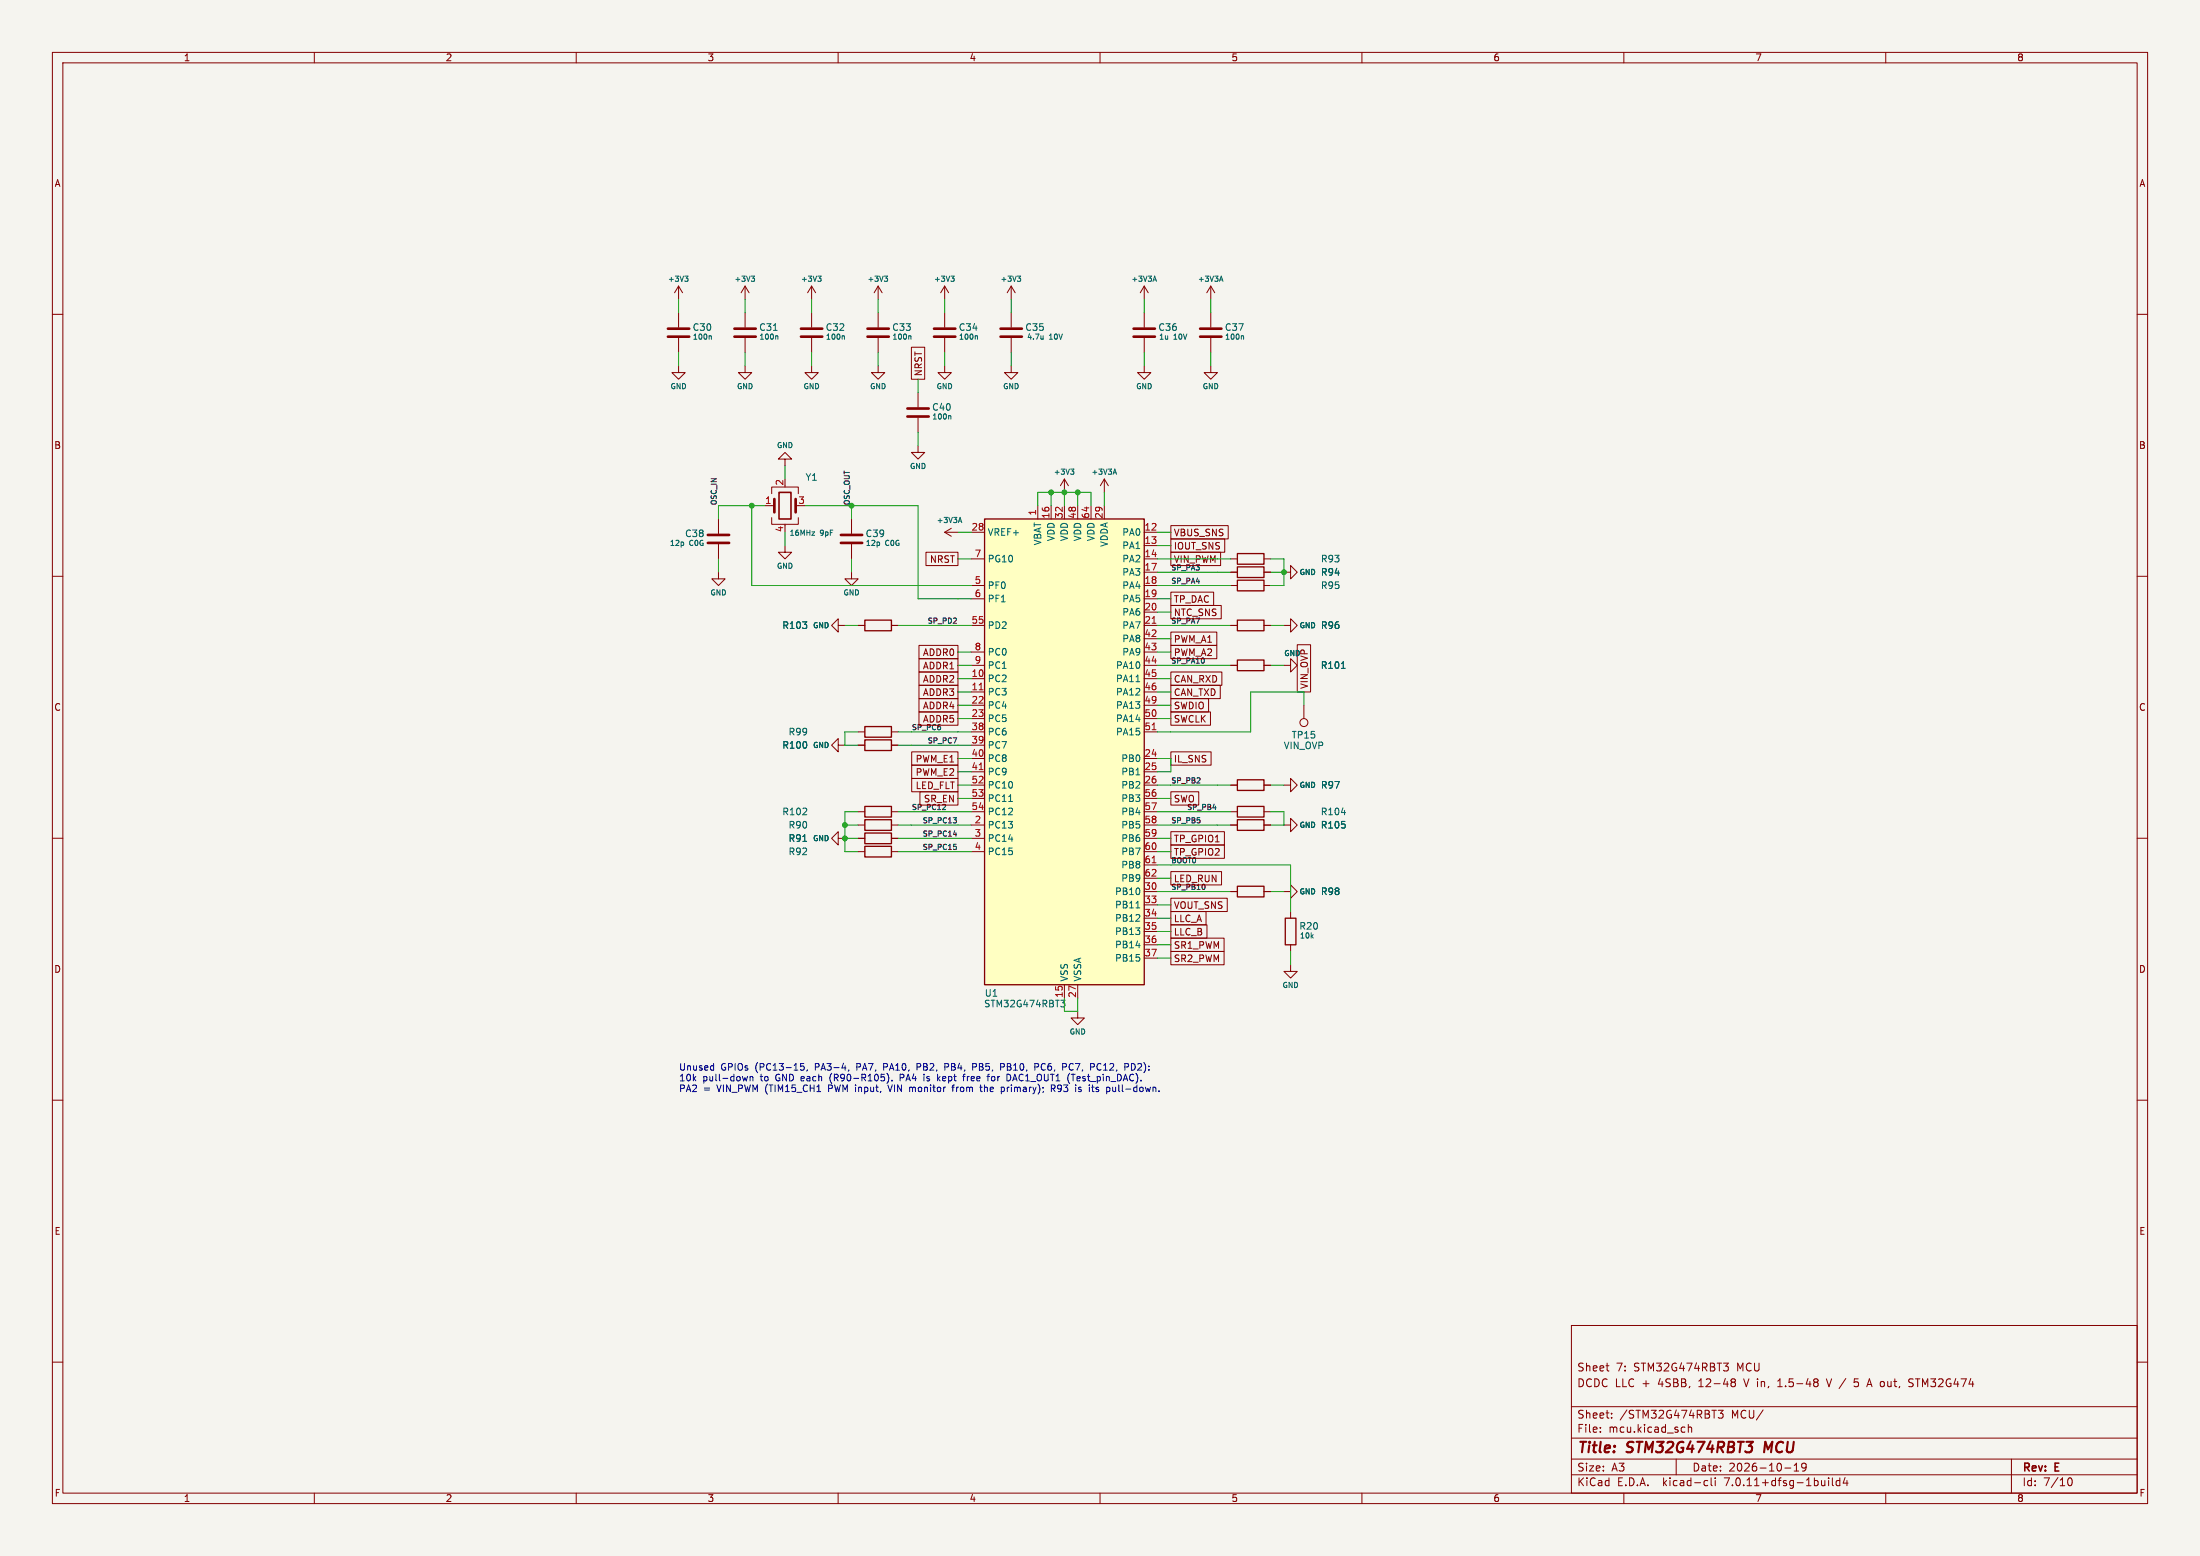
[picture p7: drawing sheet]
<svg xmlns="http://www.w3.org/2000/svg" width="420mm" height="297mm" viewBox="0 0 420 297" stroke-linecap="round" stroke-linejoin="round" font-family="sans-serif">
<path d="M0 0h420v297h-420z" fill="#f5f4ef" stroke="#f5f4ef" stroke-width=".19"/>
<g fill="none" stroke="#840000" stroke-width=".19">
<path d="M10 10h400v277h-400zM12 12h396v273h-396zM60 10v2M110 10v2M160 10v2M210 10v2M260 10v2M310 10v2M360 10v2M10 60h2M129.5 54.6v2.6M129.5 59.7v2.8"/>
<path d="M129.5 54.6l-.7 1.3M129.5 54.6l.8 1.3M142.2 54.6v2.6M142.2 59.7v2.8M142.2 54.6l-.7 1.3M142.2 54.6l.8 1.3M154.9 54.6v2.6M154.9 59.7v2.8M154.9 54.6l-.7 1.3M154.9 54.6l.8 1.3M167.6 54.6l-.7 1.3M167.6 54.6v2.6"/>
<path d="M167.6 59.7v2.8M167.6 54.6l.8 1.3M180.3 54.6l-.7 1.3M180.3 54.6v2.6M180.3 59.7v2.8M180.3 54.6l.8 1.3M193 54.6l-.7 1.3M193 54.6v2.6M193 59.7v2.8M193 54.6l.8 1.3M218.4 54.6l-.7 1.3M218.4 54.6v2.6"/>
<path d="M218.4 59.7v2.8M218.4 54.6l.8 1.3M231.1 54.6l-.7 1.3M231.1 54.6v2.6M231.1 59.7v2.8M231.1 54.6l.8 1.3M408 60h2M129.5 69.9v1.2h1.3l-1.3 1.3-1.2-1.3h1.2M129.5 64.5v2.8M142.2 69.9v1.2h1.3l-1.3 1.3-1.2-1.3h1.2M142.2 64.5v2.8M154.9 69.9v1.2h1.3l-1.3 1.3-1.2-1.3h1.2"/>
<path d="M154.9 64.5v2.8M167.6 69.9v1.2h1.3l-1.3 1.3-1.2-1.3h1.2M167.6 64.5v2.8M174 66.3h2.5v6.1h-2.5zM175.3 74.9v2.8M175.3 79.8v2.8M180.3 69.9v1.2h1.3l-1.3 1.3-1.2-1.3h1.2M180.3 64.5v2.8M193 69.9v1.2h1.3l-1.3 1.3-1.2-1.3h1.2M193 64.5v2.8M218.4 69.9v1.2h1.3l-1.3 1.3-1.2-1.3h1.2M218.4 64.5v2.8"/>
<path d="M231.1 69.9v1.2h1.3l-1.3 1.3-1.2-1.3h1.2M231.1 64.5v2.8M137.2 99.1v2.8M146 96.5h1.8M147.3 98.8v1.3h5.1v-1.3M147.3 94.2v-1.2h5.1v1.2M149.9 87.6h1.2l-1.2-1.2-1.3 1.2h1.3v1.3M162.6 99.1v2.8M175.3 85.1v1.3h1.2l-1.2 1.2-1.3-1.2h1.3M198.1 96.5v2.6M200.7 96.5v2.6M203.2 91.4l-.8 1.3"/>
<path d="M203.2 91.4v2.6M203.2 96.5v2.6M203.2 91.4l.8 1.3M205.7 96.5v2.6M208.3 96.5v2.6M210.8 91.4v2.6M210.8 96.5v2.6M210.8 91.4l-.7 1.3M210.8 91.4l.8 1.3M10 110h2M137.2 109.2v1.3h1.2l-1.2 1.3-1.3-1.3h1.3M137.2 103.9v2.8"/>
<path d="M149.9 104.1v1.3h1.2l-1.2 1.3-1.3-1.3h1.3M149.9 100.1v.2M160 119.4v-1.3l-1.3 1.3 1.3 1.3v-1.3h1.3M162.6 109.2v1.3h1.2l-1.2 1.3-1.3-1.3h1.3M162.6 103.9v2.8M163.8 119.4h1.3M170.2 119.4h1.2M176.8 105.4h6.1v2.6h-6.1zM180.3 101.6l1.3 .8M180.3 101.6h2.6M181.6 100.8l-1.3 .8M185.4 119.4h2.6"/>
<path d="M185.4 101.6h2.6M185.4 106.7h2.6M185.4 111.8h2.6M185.4 114.3h2.6M218.4 119.4h2.6M218.4 101.6h2.6M218.4 104.1h2.6M218.4 106.7h2.6M218.4 109.2h2.6M218.4 111.8h2.6M218.4 114.3h2.6M218.4 116.8h2.6"/>
<path d="M223.5 100.3h11v2.6h-11zM223.5 105.4h9.5v2.6h-9.5zM223.5 102.9h10.3v2.5h-10.3zM223.5 113h8.2v2.6h-8.2zM223.5 115.6h9.6v2.5h-9.6zM234.9 119.4h1.3M234.9 106.7h1.3M234.9 109.2h1.3M234.9 111.8h1.3M241.3 119.4h1.3M241.3 106.7h1.3M241.3 109.2h1.3"/>
<path d="M241.3 111.8h1.3M245.1 109.2h1.3v-1.2l1.2 1.2-1.2 1.3v-1.3M245.1 119.4h1.3v-1.3l1.2 1.3-1.2 1.3v-1.3M408 110h2M163.8 139.7h1.3M170.2 139.7h1.2M175.4 135.9h7.5v2.5h-7.5zM175.4 133.3h7.5v2.6h-7.5zM175.4 125.7h7.5v2.6h-7.5zM175.4 123.2h7.5v2.5h-7.5zM175.4 130.8h7.5v2.6h-7.5zM175.4 128.3h7.5v2.5h-7.5z"/>
<path d="M185.4 129.5h2.6M185.4 132.1h2.6M185.4 134.6h2.6M185.4 137.2h2.6M185.4 139.7h2.6M185.4 124.5h2.6M185.4 127h2.6M218.4 129.5h2.6M218.4 132.1h2.6M218.4 134.6h2.6M218.4 137.2h2.6M218.4 139.7h2.6"/>
<path d="M218.4 121.9h2.6M218.4 124.5h2.6M218.4 127h2.6M223.5 120.6h8.8v2.6h-8.8zM223.5 135.9h7.6v2.5h-7.6zM223.5 133.3h7.2v2.6h-7.2zM223.5 130.8h9.5v2.6h-9.5zM223.5 123.2h8.8v2.5h-8.8zM223.5 128.3h9.8v2.5h-9.8zM234.9 127h1.3M241.3 127h1.3M245.1 127h1.3v-1.3l1.2 1.3-1.2 1.3v-1.3"/>
<path d="M247.6 123.1h2.6v9h-2.6zM248.9 134.6v2.6M10 160h2M160 142.2v-1.2l-1.3 1.2 1.3 1.3v-1.3h1.3M163.8 154.9h1.3M163.8 157.5h1.3M163.8 142.2h1.3M170.2 154.9h1.2M170.2 157.5h1.2M170.2 142.2h1.2M174 146h8.9v2.6h-8.9zM174 143.5h8.9v2.6h-8.9z"/>
<path d="M174 148.6h8.9v2.5h-8.9zM175.6 151.1h7.3v2.6h-7.3zM185.4 149.9h2.6M185.4 154.9h2.6M185.4 157.5h2.6M185.4 144.8h2.6M185.4 147.3h2.6M185.4 142.2h2.6M185.4 152.4h2.6M218.4 149.9h2.6M218.4 154.9h2.6M218.4 157.5h2.6"/>
<path d="M218.4 144.8h2.6M218.4 147.3h2.6M218.4 152.4h2.6M223.5 151.1h5.3v2.6h-5.3zM223.5 158.7h10.2v2.6h-10.2zM223.5 143.5h7.7v2.6h-7.7zM234.9 149.9h1.3M234.9 154.9h1.3M234.9 157.5h1.3M241.3 149.9h1.3M241.3 154.9h1.3M241.3 157.5h1.3"/>
<path d="M245.1 149.9h1.3v-1.3l1.2 1.3-1.2 1.2v-1.2M245.1 157.5h1.3v-1.3l1.2 1.3-1.2 1.3v-1.3M408 160h2M160 160v-1.2l-1.3 1.2 1.3 1.3v-1.3h1.3M163.8 160h1.3M163.8 162.6h1.3M170.2 160h1.2M170.2 162.6h1.2M185.4 160h2.6M185.4 162.6h2.6M218.4 170.2h2.6M218.4 160h2.6"/>
<path d="M218.4 172.7h2.6M218.4 175.3h2.6M218.4 177.8h2.6M218.4 162.6h2.6M218.4 165.1h2.6M218.4 167.6h2.6M223.5 166.4h9.7v2.5h-9.7zM223.5 176.5h6.9v2.6h-6.9zM223.5 179.1h10.2v2.5h-10.2zM223.5 171.4h10.8v2.6h-10.8zM223.5 174h6.7v2.5h-6.7zM223.5 161.3h10.2v2.5h-10.2z"/>
<path d="M234.9 170.2h1.3M241.3 170.2h1.3M245.1 170.2h1.3v-1.3l1.2 1.3-1.2 1.3v-1.3M246.4 174v1.3M203.2 188v2.5M205.7 193v1.3h1.3l-1.3 1.3-1.2-1.3h1.2M205.7 188v2.5M218.4 180.3h2.6M218.4 182.9h2.6M223.5 181.6h10.2v2.6h-10.2zM246.4 184.2v1.2h1.2l-1.2 1.3-1.3-1.3h1.3M246.4 180.3v1.3"/>
<path d="M10 210h2M408 210h2M10 260h2M300 253h108v32h-108zM408 260h2M300 278.5h108M300 274.5h108M300 268.5h108M305.5 273.2v.2M305.5 272.5v.1M306.6 260.7h.6M307 261.7h.2"/>
<path d="M307.7 270.5v.2M307.7 269.8v.1M320 278.5v3M321.2 272.4l.5 .1M321.7 273.3l-.5 .1M322.3 272.5l.2-.1 .4 .1v.9M322.3 271.9v1.5M326.8 269.2h.9M328 269.2h.9l-.5 .6 .5 .1v.6l-.2 .2-.7-.2M329 260.2h.9l-.5 .6M329.7 260.8l.2 .2v.4l-.2 .3M330.5 263.7l.2 .1"/>
<path d="M330.5 263.3l.2-.1 .5 .1 .1 .2-.3 .3M330.7 263.8h.3M330.7 263.8l-.2 .2M331 263.8l.3 .3-.1 .4-.2 .2-.5-.2M339.4 264.7h.8M339.7 263.4l-.3 .2M342.5 279.7l.4-.4v1.5M344.8 279.9l-.3 .3h-.3l-.3-.3 .2-.5 .4-.1 .2 .1a.99 .99 0 0 1-.3 1.4h-.3M346.5 263.2h.3l.3 .3-.3 .3M346.5 263.8h.3M346.8 263.8l.2 .2 .1 .4-.3 .3h-.3M348.7 263.2l.5 1.5"/>
<path d="M353.9 264.5l.6 .2M354.7 263.2h-.7l-.1 .7 .6-.1M356.5 264.3h.7M356.9 263.2l.5 1.5M364.4 263.8l.7 .2 .1 .4-.3 .3-.5-.1M365.2 263.3l-.5-.1-.3 .1M384 278.5v6.5M60 285v2M110 285v2M160 285v2M210 285v2M260 285v2"/>
<path d="M300 281.5h108M310 285v2M325.6 282.6l.4 .1M326 283.5l-.4 .1M326.7 282.1v1.3l.2 .2M327.4 282.1v.1M327.4 282.6v1M340.7 280.2h1.2M342.5 280.8h.9M349.1 282.1v.1M349.1 282.6v1M349.8 282.1v1.3l.2 .2"/>
<path d="M351.2 282.7l-.4-.1-.3 .3 .2 .6h.5M351.2 282.1v1.5M352.2 282l-.3 1.1h.9M352.6 282.6v1M360 285v2M394.7 282.7l.2-.5 .2-.1a.8 .8 0 0 1 .5 .7 .8 .8 0 0 1-.5 .8l-.2-.2-.2-.4"/>
<circle cx="248.9" cy="137.9" r=".76"/>
</g>
<path d="M337 275.2l-.2 2" fill="none" stroke="#840000" stroke-width=".4"/>
<g fill="none" stroke="#840000" stroke-width=".25">
<path d="M188 99.1h30.4v88.9h-30.4zM165.1 118.4h5.1v2h-5.1zM236.2 118.4h5.1v2h-5.1zM236.2 108.2h5.1v2h-5.1zM236.2 105.7h5.1v2h-5.1zM236.2 110.7h5.1v2.1h-5.1zM165.1 138.7h5.1v2h-5.1zM236.2 126h5.1v2h-5.1zM165.1 141.2h5.1v2.1h-5.1zM165.1 156.5h5.1v2h-5.1zM165.1 159h5.1v2h-5.1zM165.1 153.9h5.1v2.1h-5.1z"/>
<path d="M236.2 148.8h5.1v2.1h-5.1zM236.2 153.9h5.1v2.1h-5.1zM236.2 156.5h5.1v2h-5.1zM165.1 161.5h5.1v2.1h-5.1zM236.2 169.2h5.1v2h-5.1zM245.4 175.3h2v5h-2z"/>
</g>
<g fill="none" stroke="#840000" stroke-width=".51">
<path d="M127.5 64.3h4.1M127.5 62.7h4.1M140.2 64.3h4.1M140.2 62.7h4.1M152.9 64.3h4.1M152.9 62.7h4.1M165.6 64.3h4.1M165.6 62.7h4.1M173.2 79.5h4.1M173.2 78h4.1M178.3 64.3h4.1M178.3 62.7h4.1"/>
<path d="M191 64.3h4.1M191 62.7h4.1M216.4 64.3h4.1M216.4 62.7h4.1M229.1 64.3h4.1M229.1 62.7h4.1M147.8 95.3v2.5M151.9 95.3v2.5M135.1 103.6h4.1M135.1 102.1h4.1M160.5 103.6h4.1M160.5 102.1h4.1"/>
</g>
<g fill="none" stroke="#006464" stroke-width=".19">
<path d="M130.7 52.7h.6l-.3 .4 .3 .1v.3l-.1 .2h-.3M143.4 52.7h.6l-.3 .4 .3 .1v.3l-.1 .2h-.3M156.1 52.7h.6l-.3 .4 .3 .1v.3l-.1 .2h-.3M168.8 52.7h.6l-.3 .4 .3 .1v.3l-.1 .2h-.3M181.5 52.7h.6l-.3 .4 .3 .1v.3l-.1 .2h-.3M194.2 52.7h.6l-.3 .4 .3 .1v.3l-.1 .2h-.3M220.2 53.4h.5M220.4 52.7l.4 1M232.9 53.4h.5M233.1 52.7l.4 1M135.5 64.1l.3 .1v.6M147.7 63.1h.7"/>
<path d="M148.2 64.1l.3 .1v.6M160.9 64.1l.3 .1v.6M173.6 64.1l.3 .1v.6M181.2 79.3l.3 .2v.5M186.3 64.1l.3 .1v.6M199.1 64.1v.7M199.1 64.7l-.1 .1M237.1 64.1l.3 .1v.6M183 99.5h.5M183.3 98.8l.3 1M204.4 89.5h.6l-.3 .4 .3 .1v.3l-.2 .2h-.3M212.6 90.2h.5"/>
<path d="M212.8 89.5l.4 1M155 101.5h.5l-.5 .7h.5M216.9 130.1h.7M256.1 127.6h.7M192.6 153h.7M256.1 155.1h.8M153.3 160.6h.7M216.9 173.3h.7M203.3 190.9l-.4 .5 .3 .1 .1 .4-.2 .3h-.4"/>
</g>
<path d="M148.7 94h2.3v5.1h-2.3z" fill="none" stroke="#840000" stroke-width=".3"/>
<path d="M188 99.1h30.4v88.9h-30.4z" fill="#ffffc2" stroke="#ffffc2" stroke-width=".19"/>
<path d="M220 119h.7M186.9 131.7h.8M220 139.3h.7M186.9 146.9h.8M220 164.7h.7" fill="none" stroke="#a90000" stroke-width=".19"/>
<path d="M182 156.1h.6l-.3 .4M182 159.3h.6M182.5 156.6v.4M182.5 161.6v.5M230 169.4v.3" fill="none" stroke="#0f0f0f" stroke-width=".19"/>
<g fill="none" stroke="#0000c2" stroke-width=".19">
<path d="M136.1 203.4l.1 .1M136.2 203v1.3M136.2 204.2l-.1 .1M142.7 205.5l-.2 .8-.3-.6M143.2 205.5v.8M143.2 205.6l.2-.1h.3v.8M153.5 203h-.6l-.1 .6 .2-.1h.4l.1 .2v.5l-.2 .1-.5-.1M154.1 204.2l-.1 .3M158.5 205.4v1M162.1 204.2l-.2 .3M168.7 203.7h.5M169.2 203h-.5v1.3"/>
<path d="M169.5 207.1l.4 1.3M169.6 205.4v.9l-.3 .5M170.3 206.2v.1M171.9 205v1.3M171.9 205.7h.4M173.8 207.5l.4 .2M175.1 203.7h.4M175.5 203h-.4v1.3M179.1 205.8l.4 .5M179.5 205.5l-.5 .5M181 203.1l-.6-.1v1.3M181 203.6l-.6 .1"/>
<path d="M181.9 207.3v1.1M184.7 205.5v.8M184.8 205.5l-.1 .2M185.7 203.7l.6-.1 .1-.2v-.3l-.7-.1v1.3M187 207.5h.5M187.2 207.1v1.1l.3 .2M187.9 207.1v1.3M188.1 207.5l-.2 .1M189.4 205.5l-.1 .6 .1 .2h.3M191 203h.5l.2 .2-.1 .4-.6 .1M191.6 207.6l.1 .2-.1 .5M192.9 205.3v.7"/>
<path d="M193.4 206h.6M193.7 205l-.4 1.3M197.6 203h.4l.3 .2-.1 .4-.6 .1M200.7 207.1v1.3M201 207.8l.4 .6M201.4 207.5l-.2 .3h-.5M201.9 207.3v.3l.3 .3M202 208.4h.3M203.5 203.1v.4M204.3 203.1l-.2 .4 .2 .7M204.9 205v1.3M206.3 207.9l.1 .2-.1 .3"/>
<path d="M209.2 208.3h.5M209.2 207.7l.1 .2 .4 .1M209.8 203a.68 .68 0 0 0-.4 .6 .68 .68 0 0 0 .4 .7M213 208.2l-.2 .2-.3-.1M213 207.5v.9M216.6 203.2l-.6-.2v1.3l.6-.2"/>
</g>
<g fill="none" stroke="#009600" stroke-width=".19">
<path d="M129.5 57.2v2.5M142.2 57.2v2.5M154.9 57.2v2.5M167.6 57.2v2.5M180.3 57.2v2.5M193 57.2v2.5M218.4 57.2v2.5M231.1 57.2v2.5M129.5 67.3v2.6M142.2 67.3v2.6M154.9 67.3v2.6M167.6 67.3v2.6"/>
<path d="M175.3 72.4v2.5M180.3 67.3v2.6M193 67.3v2.6M218.4 67.3v2.6M231.1 67.3v2.6M143.5 96.5v15.3h41.9M146 96.5h-8.8v2.6M149.9 88.9v2.5M153.7 96.5h21.6v17.8h10.1M162.6 96.5v2.6M175.3 82.6v2.5M198.1 96.5v-2.5h10.2v2.5"/>
<path d="M200.7 94v2.5M203.2 94v2.5M205.7 94v2.5M210.8 94v2.5M137.2 106.7v2.5M149.9 101.6v2.5M161.3 119.4h2.5M162.6 106.7v2.5M171.4 119.4h14M182.9 101.6h2.5M182.9 106.7h2.5M221 119.4h13.9"/>
<path d="M221 111.8h13.9M221 114.3h2.5M221 109.2h13.9M221 116.8h2.5M221 101.6h2.5M221 106.7h13.9M221 104.1h2.5M242.6 106.7h2.5v5.1h-2.5M242.6 119.4h2.5M242.6 109.2h2.5M163.8 139.7h-2.5v2.5h2.5M171.4 139.7h14"/>
<path d="M182.9 132.1h2.5M182.9 134.6h2.5M182.9 137.2h2.5M182.9 124.5h2.5M182.9 127h2.5M182.9 129.5h2.5M221 132.1h2.5M221 134.6h2.5M221 137.2h2.5M221 124.5h2.5M221 127h13.9M221 121.9h2.5"/>
<path d="M221 129.5h2.5M242.6 127h2.5M248.9 134.6v-2.5h-10.1v7.6h-17.8M161.3 157.5h2.5M163.8 154.9h-2.5v7.7h2.5M171.4 157.5h14M171.4 154.9h14M171.4 142.2h14M182.9 149.9h2.5M182.9 152.4h2.5M182.9 147.3h2.5M182.9 144.8h2.5"/>
<path d="M221 157.5h13.9M221 154.9h13.9M221 149.9h13.9M221 144.8h2.5v2.5h-2.5M221 152.4h2.5M242.6 154.9h2.5v2.6h-2.5M242.6 149.9h2.5M161.3 160h2.5M171.4 162.6h14M171.4 160h14M221 162.6h2.5M221 160h2.5"/>
<path d="M221 170.2h13.9M221 175.3h2.5M221 177.8h2.5M221 165.1h25.4v8.9M221 167.6h2.5M221 172.7h2.5M242.6 170.2h2.5M203.2 190.5v2.5h2.5v-2.5M221 180.3h2.5M221 182.9h2.5M246.4 181.6v2.6"/>
</g>
<g fill="#009600" stroke="#009600" stroke-width=".19">
<circle cx="245.1" cy="109.2" r=".46"/>
<circle cx="162.6" cy="96.5" r=".46"/>
<circle cx="200.7" cy="94" r=".46"/>
<circle cx="205.7" cy="94" r=".46"/>
<circle cx="203.2" cy="94" r=".46"/>
<circle cx="143.5" cy="96.5" r=".46"/>
<circle cx="161.3" cy="160" r=".46"/>
<circle cx="161.3" cy="157.5" r=".46"/>
</g>
<g font-size="2.8" fill="#840000">
<text x="301" y="277.9">Title:</text>
<text x="310.6" y="277.9">STM32G474RBT3</text>
<text x="337.6" y="277.9">MCU</text>
</g>
<g font-size="2.1" fill="#840000">
<text x="301" y="262">Sheet</text>
<text x="308.5" y="262">7:</text>
<text x="311.9" y="262">STM32G474RBT3</text>
<text x="331.7" y="262">MCU</text>
<text x="301" y="265">DCDC LLC +</text>
<text x="316.7" y="265">4SBB,</text>
<text x="324.5" y="265">12-48</text>
<text x="333.4" y="265">V in,</text>
<text x="340.1" y="265">1.5-48</text>
<text x="349.7" y="265">V /</text>
<text x="355.1" y="265">5</text>
<text x="357.9" y="265">A out,</text>
<text x="366" y="265">STM32G474</text>
<text x="301" y="273.7">File:</text>
<text x="301" y="271">Sheet:</text>
<text x="307.1" y="273.7">mcu.kicad_sch</text>
<text x="309.2" y="271">/STM32G474RBT3</text>
<text x="330.6" y="271">MCU/</text>
<text x="301" y="281.1">Size:</text>
<text x="307.6" y="281.1">A3</text>
<text x="323" y="281.1">Date:</text>
<text x="330" y="281.1">2026-10-19</text>
<text x="386" y="281.3">Rev:</text>
<text x="392.4" y="281.3">E</text>
<text x="301" y="283.9">KiCad</text>
<text x="308.7" y="283.9">E.D.A.</text>
<text x="317.6" y="283.9">kicad-cli</text>
<text x="329.5" y="283.9">7.0.11+dfsg-1build4</text>
<text x="386" y="283.9">Id:</text>
<text x="390.1" y="283.9">7/10</text>
</g>
<g font-size="1.8" fill="#840000">
<text x="35" y="11.9">1</text>
<text x="85" y="11.9">2</text>
<text x="135" y="11.9">3</text>
<text x="185" y="11.9">4</text>
<text x="235" y="11.9">5</text>
<text x="285" y="11.9">6</text>
<text x="335" y="11.9">7</text>
<text x="385" y="11.9">8</text>
<text x="10.3" y="35.9">A</text>
<text x="408.3" y="35.9">A</text>
<text x="176.2" y="71.9" transform="rotate(-90 176.2 71.9)">NRST</text>
<text x="10.3" y="85.9">B</text>
<text x="408.2" y="85.9">B</text>
<text x="177.4" y="107.6">NRST</text>
<text x="224" y="102.6">VBUS_SNS</text>
<text x="224" y="107.6">VIN_PWM</text>
<text x="224" y="105.1">IOUT_SNS</text>
<text x="224" y="115.3">TP_DAC</text>
<text x="224" y="117.8">NTC_SNS</text>
<text x="176.1" y="125.4">ADDR0</text>
<text x="224" y="122.9">PWM_A1</text>
<text x="224" y="125.4">PWM_A2</text>
<text x="176.1" y="128">ADDR1</text>
<text x="176.1" y="130.5">ADDR2</text>
<text x="224" y="130.5">CAN_RXD</text>
<text x="249.9" y="131.6" transform="rotate(-90 249.9 131.6)">VIN_OVP</text>
<text x="10.3" y="135.9">C</text>
<text x="176.1" y="135.6">ADDR4</text>
<text x="176.1" y="133">ADDR3</text>
<text x="224" y="135.6">SWDIO</text>
<text x="224" y="133">CAN_TXD</text>
<text x="408.2" y="135.9">C</text>
<text x="176.1" y="138.1">ADDR5</text>
<text x="224" y="138.1">SWCLK</text>
<text x="174.7" y="148.3">PWM_E2</text>
<text x="174.7" y="145.7">PWM_E1</text>
<text x="224" y="145.7">IL_SNS</text>
<text x="174.7" y="150.8">LED_FLT</text>
<text x="176.3" y="153.4">SR_EN</text>
<text x="224" y="161">TP_GPIO1</text>
<text x="224" y="163.5">TP_GPIO2</text>
<text x="224" y="173.7">VOUT_SNS</text>
<text x="224" y="178.8">LLC_B</text>
<text x="224" y="176.2">LLC_A</text>
<text x="10.3" y="185.9">D</text>
<text x="224" y="181.3">SR1_PWM</text>
<text x="224" y="183.8">SR2_PWM</text>
<text x="408.2" y="185.9">D</text>
<text x="10.3" y="235.9">E</text>
<text x="408.3" y="235.9">E</text>
<text x="10.3" y="285.9">F</text>
<text x="35" y="286.9">1</text>
<text x="85" y="286.9">2</text>
<text x="135" y="286.9">3</text>
<text x="185" y="286.9">4</text>
<text x="235" y="286.9">5</text>
<text x="285" y="286.9">6</text>
<text x="335" y="286.9">7</text>
<text x="385" y="286.9">8</text>
<text x="408.3" y="285.9">F</text>
</g>
<g font-size="1.8" fill="#006464">
<text x="132.1" y="63.3">C30</text>
<text x="144.8" y="63.3">C31</text>
<text x="157.5" y="63.3">C32</text>
<text x="170.2" y="63.3">C33</text>
<text x="182.9" y="63.3">C34</text>
<text x="195.6" y="63.3">C35</text>
<text x="221" y="63.3">C36</text>
<text x="233.7" y="63.3">C37</text>
<text x="177.8" y="78.6">C40</text>
<text x="153.7" y="92">Y1</text>
<text x="130.7" y="102.7">C38</text>
<text x="165.1" y="102.7">C39</text>
<text x="188.5" y="102.5">VREF+</text>
<text x="188.5" y="107.5">PG10</text>
<text x="199" y="104.2" transform="rotate(-90 199 104.2)">VBAT</text>
<text x="201.5" y="103.4" transform="rotate(-90 201.5 103.4)">VDD</text>
<text x="204.1" y="103.4" transform="rotate(-90 204.1 103.4)">VDD</text>
<text x="206.6" y="103.4" transform="rotate(-90 206.6 103.4)">VDD</text>
<text x="209.1" y="103.4" transform="rotate(-90 209.1 103.4)">VDD</text>
<text x="211.7" y="104.5" transform="rotate(-90 211.7 104.5)">VDDA</text>
<text x="214.2" y="102.5">PA0</text>
<text x="214.2" y="105">PA1</text>
<text x="214.2" y="107.5">PA2</text>
<text x="252.1" y="107.5">R93</text>
<text x="188.5" y="112.6">PF0</text>
<text x="214.2" y="110.1">PA3</text>
<text x="214.2" y="112.6">PA4</text>
<text x="252.1" y="110.1">R94</text>
<text x="252.1" y="112.6">R95</text>
<text x="188.5" y="115.2">PF1</text>
<text x="214.2" y="115.2">PA5</text>
<text x="214.2" y="117.7">PA6</text>
<text x="149.3" y="120.2">R103</text>
<text x="188.5" y="120.2">PD2</text>
<text x="188.5" y="125.3">PC0</text>
<text x="214.2" y="120.2">PA7</text>
<text x="214.2" y="122.8">PA8</text>
<text x="214.2" y="125.3">PA9</text>
<text x="252.1" y="120.2">R96</text>
<text x="188.5" y="130.4">PC2</text>
<text x="188.5" y="127.9">PC1</text>
<text x="213" y="127.9">PA10</text>
<text x="213" y="130.4">PA11</text>
<text x="252" y="127.9">R101</text>
<text x="188.5" y="132.9">PC3</text>
<text x="188.5" y="135.5">PC4</text>
<text x="213" y="132.9">PA12</text>
<text x="213" y="135.5">PA13</text>
<text x="149.3" y="143.1">R100</text>
<text x="150.4" y="140.6">R99</text>
<text x="188.5" y="138">PC5</text>
<text x="188.5" y="140.6">PC6</text>
<text x="188.5" y="143.1">PC7</text>
<text x="213" y="138">PA14</text>
<text x="213" y="140.6">PA15</text>
<text x="245" y="143.2">VIN_OVP</text>
<text x="246.5" y="141.2">TP15</text>
<text x="188.5" y="145.6">PC8</text>
<text x="188.5" y="148.2">PC9</text>
<text x="214" y="145.6">PB0</text>
<text x="214" y="148.2">PB1</text>
<text x="149.3" y="155.8">R102</text>
<text x="188.5" y="150.7">PC10</text>
<text x="188.5" y="153.3">PC11</text>
<text x="188.5" y="155.8">PC12</text>
<text x="214" y="150.7">PB2</text>
<text x="214" y="153.3">PB3</text>
<text x="214" y="155.8">PB4</text>
<text x="252" y="155.8">R104</text>
<text x="252.1" y="150.7">R97</text>
<text x="150.4" y="158.3">R90</text>
<text x="150.4" y="160.9">R91</text>
<text x="188.5" y="158.3">PC13</text>
<text x="188.5" y="160.9">PC14</text>
<text x="214" y="158.3">PB5</text>
<text x="214" y="160.9">PB6</text>
<text x="252" y="158.3">R105</text>
<text x="150.4" y="163.4">R92</text>
<text x="188.5" y="163.4">PC15</text>
<text x="214" y="163.4">PB7</text>
<text x="214" y="166">PB8</text>
<text x="212.8" y="171">PB10</text>
<text x="212.8" y="173.6">PB11</text>
<text x="214" y="168.5">PB9</text>
<text x="252.1" y="171">R98</text>
<text x="212.8" y="176.1">PB12</text>
<text x="212.8" y="178.7">PB13</text>
<text x="248" y="177.6">R20</text>
<text x="212.8" y="181.2">PB14</text>
<text x="212.8" y="183.7">PB15</text>
<text x="187.9" y="190.4">U1</text>
<text x="202.9" y="190.5" transform="rotate(-90 202.9 190.5)">15</text>
<text x="204.1" y="187.5" transform="rotate(-90 204.1 187.5)">VSS</text>
<text x="206.6" y="187.5" transform="rotate(-90 206.6 187.5)">VSSA</text>
<text x="187.8" y="192.5">STM32G474RBT3</text>
</g>
<g font-size="1.8" fill="#a90000">
<text x="149.6" y="92.8" transform="rotate(-90 149.6 92.8)">2</text>
<text x="146" y="96.3">1</text>
<text x="149.6" y="101.7" transform="rotate(-90 149.6 101.7)">4</text>
<text x="152.3" y="96.3">3</text>
<text x="185.4" y="101.3">28</text>
<text x="197.9" y="98.5" transform="rotate(-90 197.9 98.5)">1</text>
<text x="200.4" y="99.1" transform="rotate(-90 200.4 99.1)">16</text>
<text x="202.9" y="99.1" transform="rotate(-90 202.9 99.1)">32</text>
<text x="205.5" y="99.1" transform="rotate(-90 205.5 99.1)">48</text>
<text x="208" y="99.1" transform="rotate(-90 208 99.1)">64</text>
<text x="210.6" y="99.1" transform="rotate(-90 210.6 99.1)">29</text>
<text x="218.4" y="101.3">12</text>
<text x="186" y="106.4">7</text>
<text x="218.4" y="103.9">13</text>
<text x="218.4" y="106.4">14</text>
<text x="186" y="111.5">5</text>
<text x="218.4" y="109">17</text>
<text x="218.4" y="111.5">18</text>
<text x="185.4" y="119.1">55</text>
<text x="186" y="114">6</text>
<text x="218.4" y="114">19</text>
<text x="218.4" y="116.6">20</text>
<text x="218.4" y="119.1">21</text>
<text x="186" y="124.2">8</text>
<text x="218.4" y="121.7">42</text>
<text x="218.4" y="124.2">43</text>
<text x="185.4" y="129.3">10</text>
<text x="185.4" y="131.8">11</text>
<text x="186" y="126.7">9</text>
<text x="218.4" y="126.7">44</text>
<text x="218.4" y="129.3">45</text>
<text x="218.4" y="131.8">46</text>
<text x="185.4" y="134.4">22</text>
<text x="185.4" y="136.9">23</text>
<text x="218.4" y="134.4">49</text>
<text x="218.4" y="136.9">50</text>
<text x="185.4" y="139.4">38</text>
<text x="185.4" y="142">39</text>
<text x="218.4" y="139.4">51</text>
<text x="185.4" y="144.5">40</text>
<text x="185.4" y="147.1">41</text>
<text x="185.4" y="149.6">52</text>
<text x="218.4" y="144.5">24</text>
<text x="218.4" y="147.1">25</text>
<text x="218.4" y="149.6">26</text>
<text x="185.4" y="152.1">53</text>
<text x="185.4" y="154.7">54</text>
<text x="218.4" y="152.1">56</text>
<text x="218.4" y="154.7">57</text>
<text x="186" y="157.2">2</text>
<text x="186" y="159.8">3</text>
<text x="218.4" y="157.2">58</text>
<text x="218.4" y="159.8">59</text>
<text x="186" y="162.3">4</text>
<text x="218.4" y="162.3">60</text>
<text x="218.4" y="164.8">61</text>
<text x="218.4" y="167.4">62</text>
<text x="218.4" y="169.9">30</text>
<text x="218.4" y="172.5">33</text>
<text x="218.4" y="175">34</text>
<text x="218.4" y="177.5">35</text>
<text x="218.4" y="180.1">36</text>
<text x="218.4" y="182.6">37</text>
<text x="205.5" y="190.5" transform="rotate(-90 205.5 190.5)">27</text>
</g>
<g font-size="1.8" fill="#0f0f0f">
<text x="224" y="153.4">SWO</text>
<text x="224" y="168.6">LED_RUN</text>
</g>
<g font-size="1.8" fill="#0000c2">
<text x="129.5" y="204.7">Unused</text>
<text x="129.5" y="206.7">10k</text>
<text x="129.5" y="208.8">PA2</text>
<text x="134.2" y="206.7">pull-down</text>
<text x="134.3" y="208.8">=</text>
<text x="137" y="208.8">VIN_PWM (TIM15_CH1</text>
<text x="137.6" y="204.7">GPIOs</text>
<text x="144.3" y="204.7">(PC13-15,</text>
<text x="145.3" y="206.7">to</text>
<text x="148.4" y="206.7">GND each</text>
<text x="155.9" y="204.7">PA3-4,</text>
<text x="158.6" y="208.8">PWM input,</text>
<text x="159" y="206.7">(R90-R105).</text>
<text x="164" y="204.7">PA7,</text>
<text x="169.3" y="204.7">PA10,</text>
<text x="170.5" y="208.8">VIN</text>
<text x="172.7" y="206.7">PA4</text>
<text x="174.7" y="208.8">monitor</text>
<text x="175.9" y="204.7">PB2,</text>
<text x="177.4" y="206.7">is</text>
<text x="180.2" y="206.7">kept</text>
<text x="181.4" y="204.7">PB4,</text>
<text x="183.1" y="208.8">from</text>
<text x="185.4" y="206.7">free</text>
<text x="186.9" y="204.7">PB5,</text>
<text x="188.6" y="208.8">the</text>
<text x="190.2" y="206.7">for</text>
<text x="192.4" y="204.7">PB10,</text>
<text x="192.8" y="208.8">primary);</text>
<text x="194.1" y="206.7">DAC1_OUT1</text>
<text x="199.2" y="204.7">PC6,</text>
<text x="202.5" y="208.8">R93</text>
<text x="204.7" y="204.7">PC7,</text>
<text x="205.9" y="206.7">(Test_pin_DAC).</text>
<text x="207.4" y="208.8">is</text>
<text x="210.2" y="208.8">its</text>
<text x="210.2" y="204.7">PC12,</text>
<text x="213.7" y="208.8">pull-down.</text>
<text x="217" y="204.7">PD2):</text>
</g>
<g font-size="1.4" fill="#006464">
<text x="127.4" y="54">+3V3</text>
<text x="140.1" y="54">+3V3</text>
<text x="152.8" y="54">+3V3</text>
<text x="165.5" y="54">+3V3</text>
<text x="178.2" y="54">+3V3</text>
<text x="190.9" y="54">+3V3</text>
<text x="215.9" y="54">+3V3A</text>
<text x="228.6" y="54">+3V3A</text>
<text x="132.2" y="65">100n</text>
<text x="144.9" y="65">100n</text>
<text x="157.6" y="65">100n</text>
<text x="170.3" y="65">100n</text>
<text x="183" y="65">100n</text>
<text x="196" y="65">4.7u</text>
<text x="200.3" y="65">10V</text>
<text x="221.2" y="65">1u</text>
<text x="224" y="65">10V</text>
<text x="233.8" y="65">100n</text>
<text x="127.9" y="74.5">GND</text>
<text x="140.6" y="74.5">GND</text>
<text x="153.3" y="74.5">GND</text>
<text x="166" y="74.5">GND</text>
<text x="178.7" y="74.5">GND</text>
<text x="191.4" y="74.5">GND</text>
<text x="216.8" y="74.5">GND</text>
<text x="229.5" y="74.5">GND</text>
<text x="177.9" y="80.3">100n</text>
<text x="148.2" y="85.7">GND</text>
<text x="173.6" y="89.7">GND</text>
<text x="201.1" y="90.8">+3V3</text>
<text x="208.3" y="90.8">+3V3A</text>
<text x="178.7" y="100">+3V3A</text>
<text x="127.8" y="104.4">12p</text>
<text x="131.6" y="104.4">C0G</text>
<text x="150.6" y="102.5">16MHz</text>
<text x="156.5" y="102.5">9pF</text>
<text x="165.2" y="104.4">12p</text>
<text x="169" y="104.4">C0G</text>
<text x="135.5" y="113.8">GND</text>
<text x="148.2" y="108.8">GND</text>
<text x="160.9" y="113.8">GND</text>
<text x="248" y="109.9">GND</text>
<text x="155.1" y="120.1">GND</text>
<text x="245.1" y="125.4">GND</text>
<text x="248" y="120.1">GND</text>
<text x="155.1" y="143">GND</text>
<text x="248" y="150.6">GND</text>
<text x="155.1" y="160.7">GND</text>
<text x="248" y="158.2">GND</text>
<text x="248" y="170.9">GND</text>
<text x="248" y="179.3">10k</text>
<text x="244.7" y="188.8">GND</text>
<text x="204.1" y="197.7">GND</text>
</g>
<g font-size="1.4" fill="#0f0f0f">
<text x="136.9" y="96.5" transform="rotate(-90 136.9 96.5)">OSC_IN</text>
<text x="162.3" y="96.5" transform="rotate(-90 162.3 96.5)">OSC_OUT</text>
<text x="223.5" y="111.5">SP_PA4</text>
<text x="223.5" y="108.9">SP_PA3</text>
<text x="177" y="119.1">SP_PD2</text>
<text x="223.5" y="119.1">SP_PA7</text>
<text x="223.5" y="126.7">SP_PA10</text>
<text x="174" y="139.4">SP_PC6</text>
<text x="177" y="142">SP_PC7</text>
<text x="223.5" y="149.6">SP_PB2</text>
<text x="174" y="154.7">SP_PC12</text>
<text x="226.5" y="154.7">SP_PB4</text>
<text x="176" y="157.2">SP_PC13</text>
<text x="176" y="159.7">SP_PC14</text>
<text x="223.5" y="157.2">SP_PB5</text>
<text x="176" y="162.3">SP_PC15</text>
<text x="223.5" y="164.8">BOOT0</text>
<text x="223.5" y="169.9">SP_PB10</text>
</g>
</svg>
